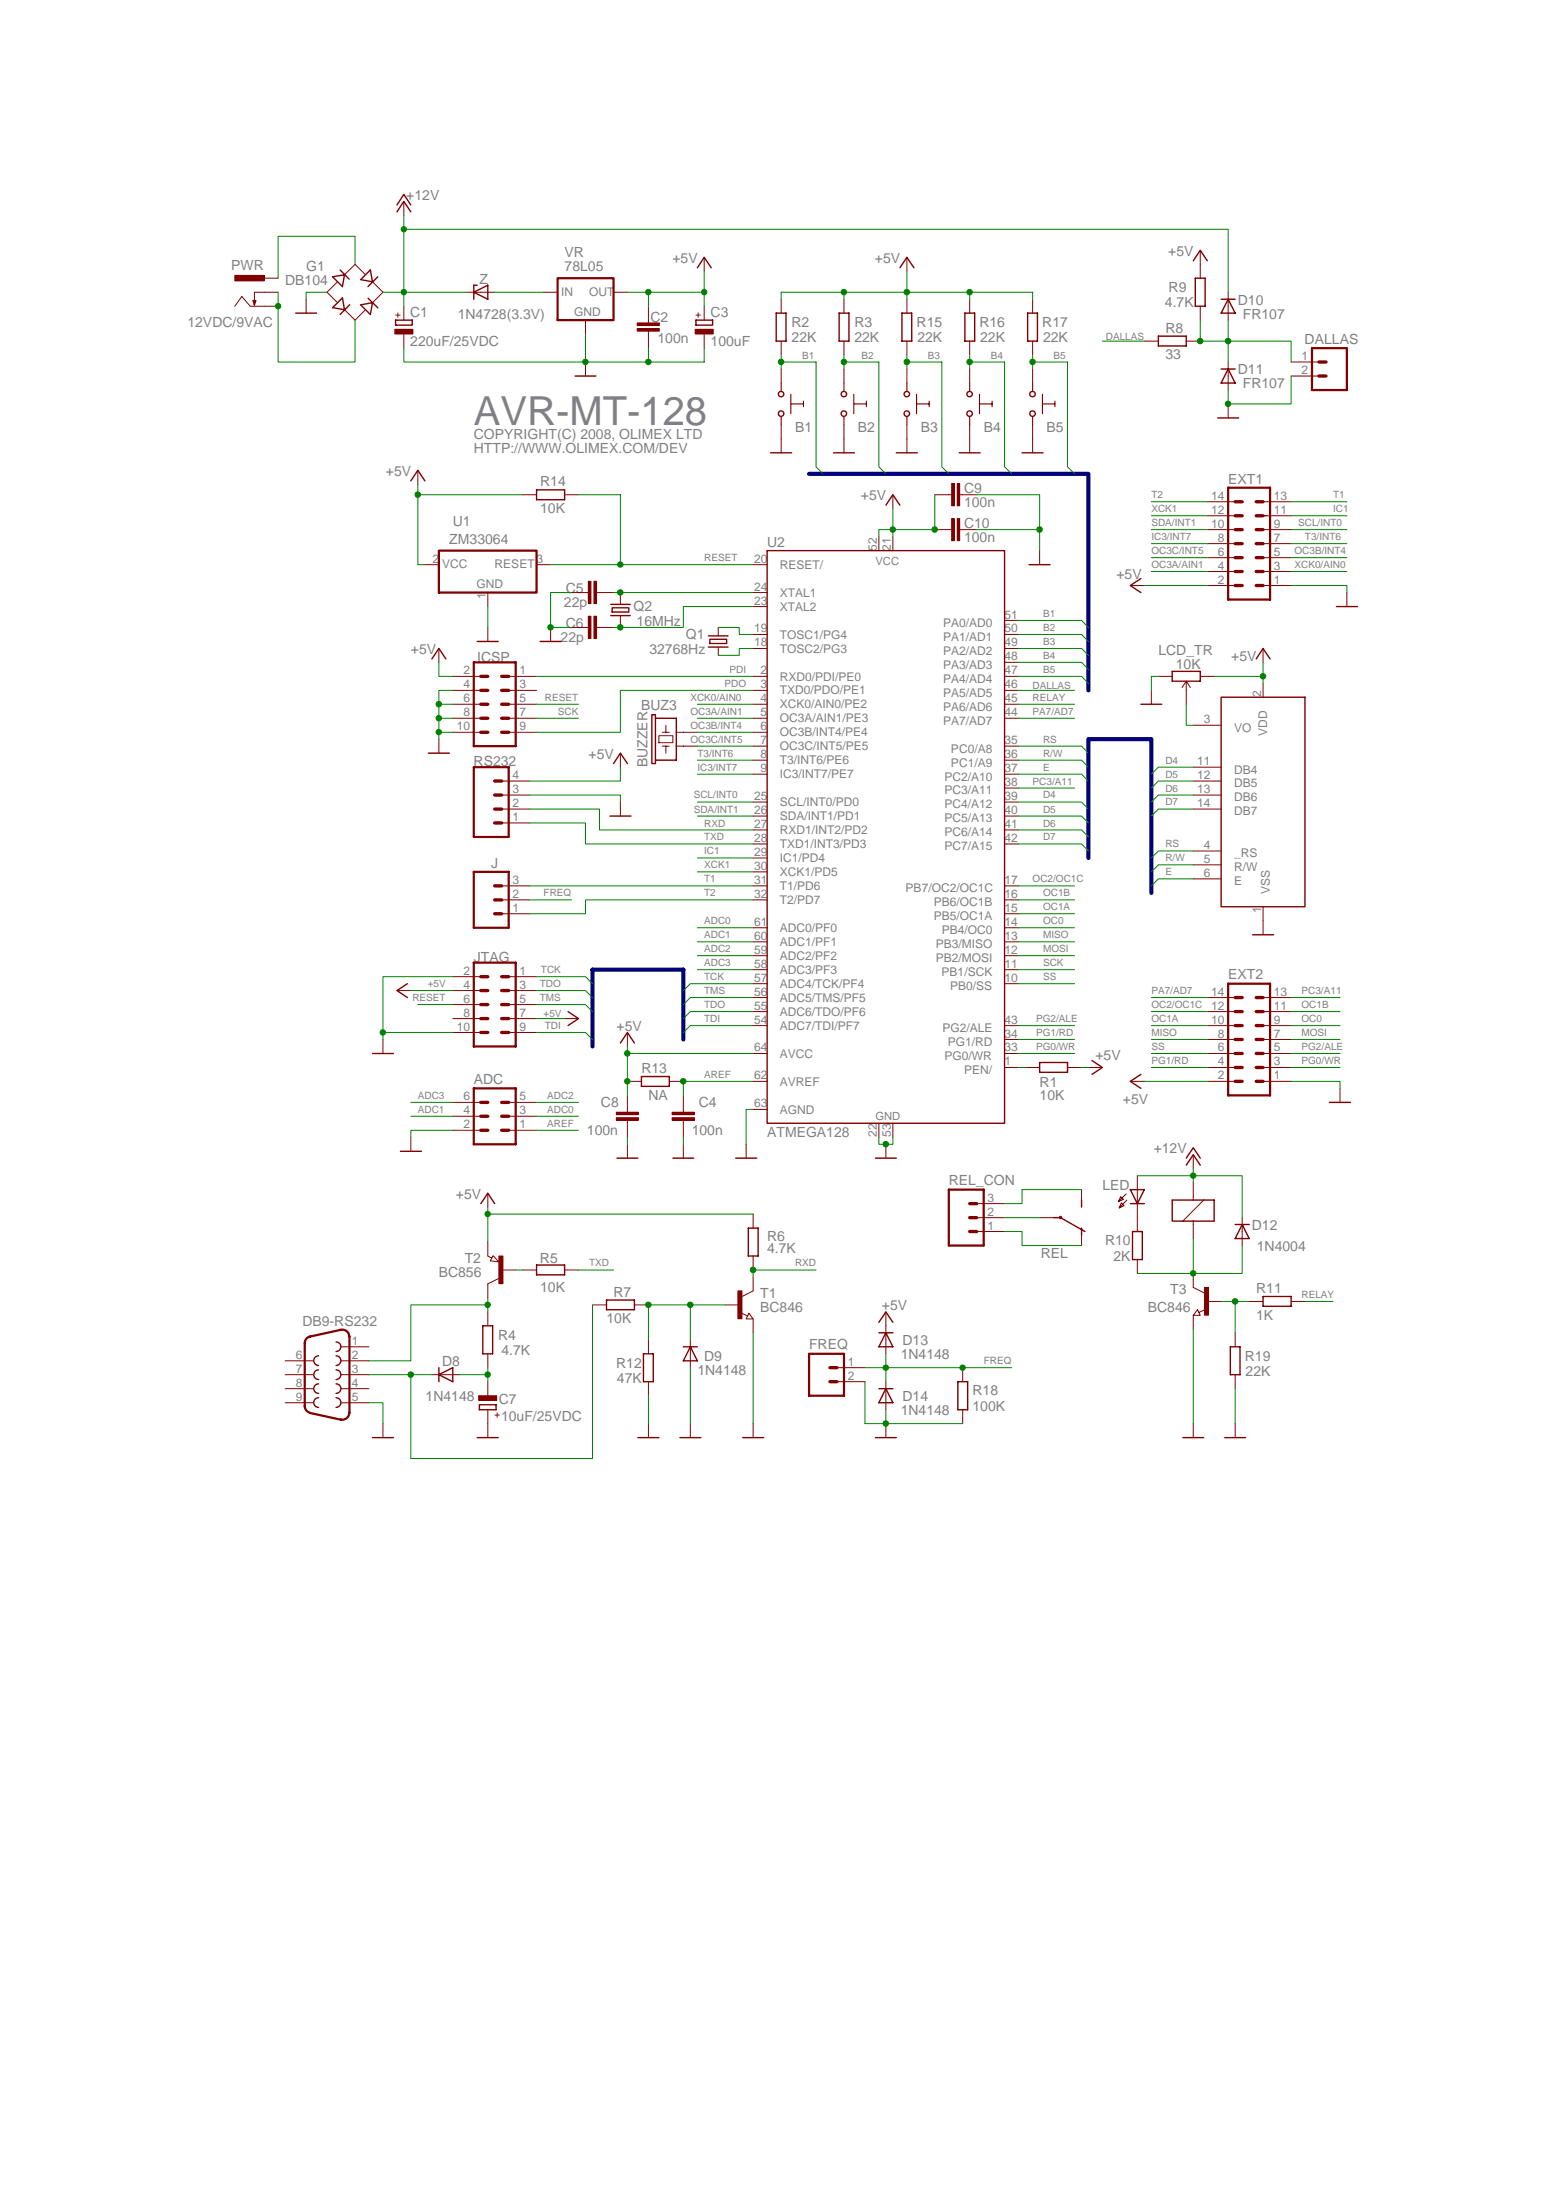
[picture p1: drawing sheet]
<svg xmlns="http://www.w3.org/2000/svg" width="210mm" height="297mm" viewBox="0 0 210 297" stroke-linecap="round" stroke-linejoin="round" font-family="sans-serif">
<g fill="none" stroke="#800000" stroke-width=".14">
<path d="M54.9 41.6v1.9M54.9 45.4v1.9M106.1 50.1v1.9M106.1 57.7v1.9M114.7 50.1v1.9M114.7 57.7v1.9M123.2 50.1v1.9M123.2 57.7v1.9M131.7 50.1v1.9M131.7 57.7v1.9M140.3 50.1v1.9M140.3 57.7v1.9"/>
<path d="M89.5 100h1.9v.9h-1.9zM90.5 98.6v.9h-.5M90.5 99.5h.4M91.9 99.5h2.8M90 101.4h.5v.9M90.5 101.4h.4M91.9 101.4h2.8M61.5 153.6h3.8M61.5 151.7h3.8M61.5 149.8h3.8M69.1 153.6h3.8M69.1 151.7h3.8"/>
<path d="M69.1 149.8h3.8"/>
</g>
<path d="M64.4 147.9h5.7v7.6h-5.7z" fill="none" stroke="#800000" stroke-width=".3"/>
<path d="M65.3 149.8h1M65.3 151.7h1M65.3 153.6h1M68.2 149.8h.9M68.2 151.7h.9M68.2 153.6h.9" fill="none" stroke="#800000" stroke-width=".45"/>
<g fill="none" stroke="#800000" stroke-width=".19">
<path d="M88.6 97.1h.4v.5h2.9v5.7h-2.9v.5h-.4zM89 97.6v5.7"/>
<circle cx="106.1" cy="56.2" r=".38"/>
<circle cx="106.1" cy="53.5" r=".37"/>
<circle cx="114.6" cy="56.2" r=".38"/>
<circle cx="114.7" cy="53.5" r=".37"/>
<circle cx="123.2" cy="56.2" r=".38"/>
<circle cx="123.2" cy="53.5" r=".37"/>
<circle cx="131.7" cy="56.2" r=".38"/>
<circle cx="131.7" cy="53.5" r=".37"/>
<circle cx="140.3" cy="56.2" r=".38"/>
<circle cx="140.3" cy="53.5" r=".37"/>
</g>
<g fill="none" stroke="#800000" stroke-width=".15">
<path d="M106.1 52v1.2M106.1 56.6v1.1M107.4 53.6v2.6M107.5 54.9h1.7M109.2 54.5v.8M114.7 52v1.2M114.7 56.6v1.1M116 53.6v2.6M116.1 54.9h1.6M117.7 54.5v.8M123.2 52v1.2M123.2 56.6v1.1"/>
<path d="M124.5 53.6v2.6M124.6 54.9h1.6M126.2 54.5v.8M131.7 52v1.2M131.7 56.6v1.1M133.1 53.6v2.6M133.2 54.9h1.6M134.8 54.5v.8M140.3 52v1.2M140.3 56.6v1.1M141.6 53.6v2.6M141.7 54.9h1.6"/>
<path d="M143.3 54.5v.8"/>
</g>
<path d="M53.7 44.8h2.4v.6h-2.4z" fill="#800000"/>
<path d="M53.6 44.7h2.5v.7h-2.5zM86.6 44.6h3v.4h-3zM86.6 43.9h3v.3h-3zM88.1 41.6v2.3M88.1 45v2.3M95.7 41.6v1.9M95.7 45.4v1.9" fill="none" stroke="#800000" stroke-width=".14"/>
<path d="M53.7 43.5h2.3v.7h-2.3z" fill="none" stroke="#800000" stroke-width=".19"/>
<path d="M86.6 44.8h3M86.6 44.1h3" fill="none" stroke="#800000" stroke-width=".34"/>
<path d="M94.5 44.8h2.4v.6h-2.4z" fill="#800000"/>
<g fill="none" stroke="#800000" stroke-width=".14">
<path d="M94.4 44.7h2.5v.7h-2.5zM79.9 79h.4v3h-.4zM80.7 79h.3v3h-.3zM77.7 80.5h2.2M77.7 85.3h2.2M79.9 83.7h.4v3.1h-.4zM80.7 83.7h.3v3.1h-.3zM81.1 80.5h2.3M81.1 85.3h2.3M91.3 151.9h3v.3h-3zM91.3 151.1h3v.4h-3zM92.8 148.8v2.3"/>
<path d="M92.8 152.3v2.2M66.3 187.7v2M66.3 191.6v1.8"/>
</g>
<path d="M94.6 43.5h2.2v.7h-2.2z" fill="none" stroke="#800000" stroke-width=".19"/>
<path d="M80.1 79v3M80.9 79v3M80.1 83.8v3M80.9 83.8v3M91.3 152.1h3" fill="none" stroke="#800000" stroke-width=".34"/>
<path d="M91.3 151.3h3" fill="none" stroke="#800000" stroke-width=".32"/>
<path d="M65 189.7h2.5v.6h-2.5z" fill="#800000"/>
<g fill="none" stroke="#800000" stroke-width=".14">
<path d="M35.9 37.8h1.9M35.9 39.7h1.9M45.8 38.4l-1.4 1.3 1.4 1.4M49.6 37.3l-1.4-1.4-1.4 1.4M50.6 38.3l1.4 1.4-1.4 1.4M54.9 27.4v1.9M95.7 35v1.9M123.2 35v1.9M163.1 34v1.9M166.9 39.7v3.8M35.9 41.6h1.9M41.6 40.7v1.8"/>
<path d="M46.8 42.1l1.4 1.4 1.4-1.3M79.5 49.2v1.9M106.1 59.6v1.9M114.7 59.6v1.9M123.2 59.6v1.9M131.7 59.6v1.9M140.3 59.6v1.9M166.9 49.2v3.8M166.9 54.9v1.9M175.4 49.2h3.8M175.4 51.1h3.8M56.8 63.9v1.9"/>
<path d="M121.3 67.2v1.9M127 67.2h2.3M127 72h2.3M129.3 65.7h.3v3h-.3zM129.3 70.5h.3v3h-.3zM130 65.7h.4v3h-.4zM130 70.5h.4v3h-.4zM130.4 67.2h2.3M130.4 72h2.3M141.2 74.8v1.9M153.6 79.6h1.9M164 72h3.8"/>
<path d="M164 79.6h3.8M164 77.7h3.8M164 75.8h3.8M164 73.9h3.8M164 70.1h3.8M164 68.2h3.8M171.6 72h3.8M171.6 79.6h3.8M171.6 77.7h3.8M171.6 75.8h3.8M171.6 73.9h3.8M171.6 70.1h3.8"/>
<path d="M171.6 68.2h3.8M59.6 88.1v1.9M61.5 91.9h3.8M61.5 93.8h3.8M61.5 95.7h3.8M61.5 97.6h3.8M61.5 99.5h3.8M66.3 85.3v1.9M69.1 91.9h3.8M69.1 93.8h3.8M69.1 95.7h3.8M69.1 97.6h3.8"/>
<path d="M69.1 99.5h3.8M74.8 85.3v1.9M156.4 93.8v1.9M157.4 91.9h1.9M160.6 93.4l.6-.8v3.1M161.2 92.6l.5 .8M162.1 98.6h3.8M163.1 91.9h1.9M171.6 88.1v1.9M171.6 92.9v1.8M183 80.5v1.9M59.6 100.4v1.9"/>
<path d="M84.3 102.3v1.9M84.3 109v1.9M162.1 104.2h3.8M162.1 106.1h3.8M162.1 108h3.8M162.1 109.9h3.8M162.1 119.4h3.8M162.1 117.5h3.8M162.1 115.6h3.8M53.9 134.6h1.9M61.5 132.7h3.8M61.5 134.6h3.8"/>
<path d="M61.5 136.5h3.8M61.5 138.4h3.8M68.2 124.2h3.8M68.2 122.3h3.8M68.2 120.4h3.8M69.1 132.7h3.8M69.1 134.6h3.8M69.1 136.5h3.8M69.1 138.4h3.8M76.7 138.4h1.9M164 139.4h3.8M164 137.5h3.8"/>
<path d="M164 135.6h3.8M171.6 139.4h3.8M171.6 137.5h3.8M171.6 135.6h3.8M171.6 123.2v3.8M52 141.2v2M55.8 154.5v1.9M61.5 140.3h3.8M69.1 140.3h3.8M83.7 151.9h3v.3h-3zM83.7 151.1h3v.4h-3zM85.2 140.3v1.9"/>
<path d="M85.2 148.8v2.3M85.2 152.3v2.2M85.2 155.5v1.9M92.8 155.5v1.9M101.4 155.5v1.9M120.4 155.5v1.9M147.9 145.1h1.9M153.6 146.9h1.9M154.5 159.8v5.7M162.1 156.9v1.9M164 146.9h3.8M164 145.1h3.8"/>
<path d="M164 143.2h3.8M164 141.2h3.8M171.6 146.9h3.8M171.6 145.1h3.8M171.6 143.2h3.8M171.6 141.2h3.8M182.1 147.9v1.9M66.3 162.1v1.9M120.4 178.3v5.7M152.3 163.4l.4 .4-.6 .3zM153 162.2l-1 1.1 .6-.3-.3-.4-.3 .7M153.1 163.1l-1 1"/>
<path d="M168.8 165.5v3.7M38.7 186.8h3.8M38.7 184.9h3.8M38.7 188.7h3.8M38.7 190.6h3.8M46.3 186.8h3.8M46.3 183h3.8M46.3 184.9h3.8M46.3 188.7h3.8M46.3 190.6h3.8M52 193.4v1.9M58.7 186.8h3.8"/>
<path d="M65 189.7h2.5v.6h-2.5zM66.3 193.4v1.9M88.1 193.4v1.9M93.8 182.1v3.7M93.8 193.4v1.9M102.3 193.4v1.9M113.7 185.8h3.8M113.7 187.7h3.8M120.4 187.7v3.9M120.4 193.4v1.9M162.1 193.4v1.9M167.8 193.4v1.9"/>
</g>
<g fill="none" stroke="#800000" stroke-width=".19">
<path d="M45.2 37.6l1.6-.3-.3 1.6zM46.2 36.7l1.2 1.2M50.3 36.7l.3 1.6-1.6-.3zM51.3 37.6l-1.3 1.3M53.9 28.8l1-1.4 .9 1.4M53.9 27.9l1-1.5 .9 1.5M94.7 36.4l1-1.4 .9 1.4M122.3 36.4l.9-1.4 1 1.4M162.1 35.4l1-1.4 .9 1.4M40.2 42.5h2.8M46.5 40.5l.3 1.6-1.6-.3zM47.5 41.4l-1.3 1.3"/>
<path d="M49 41.4l1.6-.3-.3 1.6zM50 40.5l1.3 1.3M78.1 51.1h2.9M165.4 56.8h2.9M165.9 40.7h1.9M165.9 50.1h1.9M166.9 40.7l.9 1.8h-1.9zM166.9 50.1l.9 1.9h-1.9zM55.8 65.3l1-1.4 .9 1.4M104.7 61.5h2.8M113.2 61.5h2.9M120.4 68.6l.9-1.4 1 1.4"/>
<path d="M121.8 61.5h2.8M130.3 61.5h2.9M138.9 61.5h2.8M139.8 76.7h2.9M155 78.6l-1.4 1 1.4 .9M58.7 89.5l.9-1.4 1 1.4M64.8 87.2h2.9M73.4 87.2h2.8M155 95.7h2.8M159.3 91.2h3.8v1.4h-3.8zM165.9 94.7h11.4v28.5h-11.4zM170.7 89.5l.9-1.4 1 1.4"/>
<path d="M181.6 82.4h2.8M58.2 102.3h2.8M82.9 110.9h2.8M83.4 103.8l.9-1.5 .9 1.5M55.4 133.7l-1.5 .9 1.5 1M77.2 137.5l1.4 .9-1.4 1M170.2 127h2.8M50.6 143.2h2.8M54.4 156.4h2.9M83.8 157.4h2.9M84.3 141.7l.9-1.4 1 1.4M91.4 157.4h2.9"/>
<path d="M99.9 157.4h2.9M118.9 157.4h2.9M148.4 144.1l1.4 1-1.4 .9M155 146l-1.4 .9 1.4 1M161.2 158.3l.9-1.4 1 1.4M161.2 157.4l.9-1.4 1 1.4M180.6 149.8h2.9M65.3 163.6l1-1.5 .9 1.5M119.4 179.7l1-1.4 .9 1.4M153.6 161.6h1.9l-1 2zM153.6 163.6h1.9M167.8 166.4h1.9"/>
<path d="M168.8 166.4l.9 1.9h-1.9zM43.3 184.2a.66 .66 0 0 0-.7 .7 .66 .66 0 0 0 .7 .6M43.3 188a.65 .65 0 0 0-.7 .7 .65 .65 0 0 0 .7 .6M43.3 186.1a.66 .66 0 0 0-.7 .7 .66 .66 0 0 0 .7 .7M43.3 189.9a.66 .66 0 0 0-.7 .7 .66 .66 0 0 0 .7 .6M45.7 184.2a.66 .66 0 0 1 .6 .7 .66 .66 0 0 1-.6 .6M45.7 182.4a.65 .65 0 0 1 .6 .6 .65 .65 0 0 1-.6 .6M45.7 186.1a.66 .66 0 0 1 .6 .7 .66 .66 0 0 1-.6 .7M45.7 188a.65 .65 0 0 1 .6 .7 .65 .65 0 0 1-.6 .6M45.7 189.9a.66 .66 0 0 1 .6 .7 .66 .66 0 0 1-.6 .6M50.6 195.3h2.8M59.6 186.8l1.9-1v1.9z"/>
<path d="M59.6 185.8v1.9M64.8 195.3h2.9M65.1 190.9h2.3v.7h-2.3zM86.7 195.3h2.8M92.4 195.3h2.8M92.8 183h1.9M93.8 183l.9 1.9h-1.9zM100.9 195.3h2.9M118.9 195.3h2.9M119.4 181.1h1.9M119.4 188.7h1.9M120.4 181.1l.9 1.9h-1.9z"/>
<path d="M120.4 188.7l.9 1.9h-1.9zM160.7 195.3h2.8M166.4 195.3h2.8"/>
</g>
<path d="M129.5 65.7v3M129.5 70.5v3M83.8 152.1h2.9" fill="none" stroke="#800000" stroke-width=".34"/>
<path d="M130.2 65.7v3M130.2 70.5v3M83.8 151.3h2.9" fill="none" stroke="#800000" stroke-width=".32"/>
<g fill="none" stroke="#800000" stroke-width=".3">
<path d="M178.2 47.3h4.8v5.7h-4.8zM166.9 66.3h5.7v15.2h-5.7zM64.4 90h5.7v11.4h-5.7zM64.4 118.5h4.7v7.6h-4.7zM64.4 130.8h5.7v11.4h-5.7zM166.9 133.7h5.7v15.1h-5.7zM41.4 191.1a.91 .91 0 0 0 .7 .9M42.1 181.6a.91 .91 0 0 0-.7 .9v8.6M42.1 192l4.2 .9M46.3 180.7a.95 .95 0 0 1 1.2 .9M46.3 180.7l-4.2 .9M47.5 192a.92 .92 0 0 1-1.2 .9"/>
<path d="M47.5 181.6v10.4M109.9 184h4.8v5.7h-4.8z"/>
</g>
<g fill="none" stroke="#800000" stroke-width=".45">
<path d="M179.2 51.1h.9M179.2 49.2h.9M167.8 72h1M167.8 73.9h1M167.8 75.8h1M167.8 77.7h1M167.8 79.6h1M167.8 70.1h1M167.8 68.2h1M170.7 72h.9M170.7 73.9h.9M170.7 75.8h.9"/>
<path d="M170.7 77.7h.9M170.7 79.6h.9M170.7 70.1h.9M170.7 68.2h.9M65.3 99.5h1M65.3 97.6h1M65.3 95.7h1M65.3 93.8h1M65.3 91.9h1M68.2 99.5h.9M68.2 97.6h.9M68.2 95.7h.9"/>
<path d="M68.2 93.8h.9M68.2 91.9h.9M65.3 138.4h1M65.3 136.5h1M65.3 134.6h1M65.3 132.7h1M67.2 120.4h1M67.2 122.3h1M67.2 124.2h1M68.2 138.4h.9M68.2 136.5h.9M68.2 134.6h.9"/>
<path d="M68.2 132.7h.9M167.8 139.4h1M167.8 137.5h1M167.8 135.6h1M170.7 139.4h.9M170.7 137.5h.9M170.7 135.6h.9M65.3 140.3h1M68.2 140.3h.9M167.8 141.2h1M167.8 143.2h1M167.8 145.1h1"/>
<path d="M167.8 146.9h1M170.7 141.2h.9M170.7 143.2h.9M170.7 145.1h.9M170.7 146.9h.9M112.8 187.7h.9M112.8 185.8h.9"/>
</g>
<path d="M31.9 37.4h4v.8h-4z" fill="#800000"/>
<g fill="none" stroke="#800000" stroke-width=".14">
<path d="M31.9 37.4h4v.8h-4zM35.9 39.7h-1.3v1.7M163.1 35.9v1.9M31.9 41.6l1-1.3 1.1 1.3h1.9M106.1 40.7v1.8M106.1 46.4v1.8M114.7 40.7v1.8M114.7 46.4v1.8M123.2 40.7v1.8M123.2 46.4v1.8M131.7 40.7v1.8M131.7 46.4v1.8"/>
<path d="M140.3 40.7v1.8M140.3 46.4v1.8M155.5 46.4h1.9M161.2 46.4h1.9M163.1 41.6v1.9M71 67.2h1.9M76.7 67.2h1.9M84.3 81v1.1M84.3 83.7v1.1M97.6 85.3v1.1M97.6 87.9v1.1M68.2 111.8h3.8"/>
<path d="M68.2 109.9h3.8M68.2 108h3.8M68.2 106.1h3.8M85.2 146.9h1.9M90.9 146.9h1.9M139.3 145.1h1.9M145 145.1h1.9M66.3 178.3v1.8M71 172.6h1.9M76.7 172.6h1.9M80.5 177.3h1.9M86.2 177.3h1.9"/>
<path d="M98.5 177.3h1.9M102.3 165v1.9M102.3 170.7v1.9M102.3 173.5v1.9M102.3 179.2v1.9M132.7 165.5h3.8M132.7 167.3h3.8M132.7 163.6h3.8M141.2 165.5h1.9M146.9 161.6v2M146.9 167.3v1.9M154.5 165.5v1.8"/>
<path d="M154.5 171.2v1.8M162.1 160.7v2.4M162.1 165.9v2.4M163.5 163.1l-2.8 2.8M169.7 176.8h1.9M175.4 176.8h1.9M66.3 184v1.8M88.1 182.1v1.9M88.1 187.7v2M130.8 185.8v1.9M130.8 191.6v1.8M167.8 181.1v1.9"/>
<path d="M167.8 186.8v1.9"/>
</g>
<g fill="none" stroke="#800000" stroke-width=".19">
<path d="M162.4 37.8h1.3v3.8h-1.3zM34.4 40.9h.4l-.2 .5zM105.5 42.5h1.3v3.9h-1.3zM114 42.5h1.3v3.9h-1.3zM122.5 42.5h1.4v3.9h-1.4zM131.1 42.5h1.3v3.9h-1.3zM139.6 42.5h1.3v3.9h-1.3zM157.4 45.7h3.8v1.3h-3.8zM72.9 66.6h3.8v1.3h-3.8zM83 82.1h2.6M83 83.7h2.6M83.2 82.6h2.2v.6h-2.2z"/>
<path d="M96.2 86.4h2.7M96.2 87.9h2.7M96.4 86.9h2.3v.5h-2.3zM87.1 146.3h3.8v1.3h-3.8zM141.2 144.4h3.8v1.3h-3.8zM72.9 171.9h3.8v1.3h-3.8zM82.4 176.7h3.8v1.3h-3.8zM101.7 166.9h1.3v3.8h-1.3zM143.1 165.5h1l3.3 1.8M146.9 163.1v.9M146.9 166.9v.9M153.9 167.3h1.3v3.9h-1.3z"/>
<path d="M159.3 163.1h5.7v2.8h-5.7zM171.6 176.2h3.8v1.3h-3.8zM65.6 180.1h1.3v3.9h-1.3zM87.4 184h1.4v3.7h-1.4zM130.1 187.7h1.4v3.9h-1.4zM167.2 183h1.3v3.8h-1.3z"/>
</g>
<path d="M64.4 104.2h4.7v9.5h-4.7zM128.9 161.6h4.7v7.6h-4.7zM144 165.4h.1v.1h-.1z" fill="none" stroke="#800000" stroke-width=".3"/>
<path d="M67.2 108h1M67.2 109.9h1M67.2 111.8h1M67.2 106.1h1M131.7 163.6h1M131.7 165.5h1M131.7 167.3h1" fill="none" stroke="#800000" stroke-width=".45"/>
<path d="M100.3 175.4h.5v3.8h-.5z" fill="#800000"/>
<path d="M66.3 168.8v1.9M66.3 174.5v1.9M68.2 172.6h1.9M100.2 175.4h.6v3.8h-.6zM100.6 178.4l1 .4M101.7 178.5l.6 .7h-.9zM102.3 175.4l-1.5 .8" fill="none" stroke="#800000" stroke-width=".14"/>
<path d="M67.8 170.7h.5v3.7h-.5z" fill="#800000"/>
<path d="M66.3 170.7l.5 .3M67 170.6l.8 .9-1.2-.2zM67.8 170.7h.5v3.7h-.5zM67.8 173.7l-1.5 .8M162.1 173v1.9M162.1 178.7v1.9M164 176.8h1.9" fill="none" stroke="#800000" stroke-width=".14"/>
<path d="M163.7 175h.5v3.7h-.5z" fill="#800000"/>
<g fill="none" stroke="#800000" stroke-width=".14">
<path d="M63.4 39.7h3.8M73.9 39.7h1.9M83.4 39.7h1.8M79.5 43.5v1.9M57.7 76.7h1.9M72.9 76.7h1.9M102.3 76.7h1.9M119.4 72.9v1.9M121.3 72.9v1.9M66.3 80.5v1.9M102.3 97.6h1.9M102.3 99.5h1.9"/>
<path d="M102.3 86.2h1.9M102.3 88.1h1.9M102.3 91.9h1.9M102.3 93.8h1.9M102.3 95.7h1.9M102.3 80.5h1.9M102.3 82.4h1.9M136.5 97.6h1.9M136.5 84.3h1.9M136.5 86.2h1.9M136.5 88.1h1.9M136.5 90h1.9"/>
<path d="M136.5 91.9h1.9M136.5 93.8h1.9M136.5 95.7h1.9M102.3 116.6h1.9M102.3 105.2h1.9M102.3 101.4h1.9M102.3 103.3h1.9M102.3 109h1.9M102.3 110.9h1.9M102.3 112.8h1.9M102.3 114.7h1.9M102.3 118.5h1.9"/>
<path d="M136.5 105.2h1.9M136.5 101.4h1.9M136.5 103.3h1.9M136.5 107.1h1.9M136.5 109h1.9M136.5 110.9h1.9M136.5 112.8h1.9M136.5 114.7h1.9M102.3 126.1h1.9M102.3 128h1.9M102.3 129.9h1.9M102.3 131.8h1.9"/>
<path d="M102.3 133.7h1.9M102.3 135.6h1.9M102.3 137.5h1.9M102.3 139.4h1.9M102.3 122.3h1.9M102.3 120.4h1.9M136.5 126.1h1.9M136.5 128h1.9M136.5 129.9h1.9M136.5 131.8h1.9M136.5 133.7h1.9M136.5 139.4h1.9"/>
<path d="M136.5 124.2h1.9M136.5 122.3h1.9M136.5 120.4h1.9M102.3 150.7h1.9M102.3 143.2h1.9M102.3 146.9h1.9M119.4 152.6v1.9M121.3 152.6v1.9M136.5 143.2h1.9M136.5 145.1h1.9M136.5 141.2h1.9M162.1 174.9l1.5 .8"/>
<path d="M162.7 178l.4 .7h-1zM163.6 174.9h.6v3.8h-.6zM163.8 177.9l-.9 .5"/>
</g>
<path d="M75.8 37.8h7.6v5.7h-7.6zM59.6 74.8h13.3v5.7h-13.3z" fill="none" stroke="#800000" stroke-width=".3"/>
<path d="M64.4 39.7l1.9-.9v1.9zM64.8 38.8h-.4v1.9M104.2 74.8h32.3v77.8h-32.3z" fill="none" stroke="#800000" stroke-width=".19"/>
<path d="M109.9 64.4h38v29.4M147.9 116.6v-16.2h8.5v20.9M92.8 141.2v-9.4h-12.3v10.4" fill="none" stroke="#000080" stroke-width=".57"/>
<g fill="#008000" stroke="#008000" stroke-width=".14">
<circle cx="88.1" cy="39.7" r=".38"/>
<circle cx="95.7" cy="39.7" r=".37"/>
<circle cx="66.2" cy="165" r=".37"/>
<circle cx="56.8" cy="67.2" r=".38"/>
<circle cx="85.2" cy="143.1" r=".38"/>
<circle cx="85.2" cy="146.9" r=".38"/>
<circle cx="171.6" cy="91.9" r=".38"/>
<circle cx="123.2" cy="39.7" r=".38"/>
<circle cx="114.6" cy="39.7" r=".38"/>
<circle cx="131.7" cy="39.7" r=".38"/>
<circle cx="121.3" cy="72" r=".38"/>
<circle cx="127" cy="72" r=".38"/>
<circle cx="162.1" cy="159.7" r=".37"/>
<circle cx="54.9" cy="39.7" r=".37"/>
<circle cx="54.9" cy="31.2" r=".36"/>
<circle cx="92.8" cy="146.9" r=".38"/>
<circle cx="106.1" cy="49.2" r=".38"/>
<circle cx="114.6" cy="49.2" r=".38"/>
<circle cx="123.2" cy="49.2" r=".38"/>
<circle cx="131.7" cy="49.2" r=".38"/>
<circle cx="140.3" cy="49.2" r=".38"/>
<circle cx="120.3" cy="185.8" r=".37"/>
<circle cx="130.8" cy="185.8" r=".37"/>
<circle cx="166.8" cy="54.9" r=".38"/>
<circle cx="74.8" cy="85.2" r=".38"/>
<circle cx="59.6" cy="95.7" r=".38"/>
<circle cx="59.6" cy="97.6" r=".38"/>
<circle cx="59.6" cy="99.5" r=".37"/>
<circle cx="120.3" cy="193.4" r=".38"/>
<circle cx="52" cy="140.3" r=".37"/>
<circle cx="120.3" cy="155.5" r=".38"/>
<circle cx="88.1" cy="49.2" r=".38"/>
<circle cx="79.5" cy="49.2" r=".38"/>
<circle cx="141.2" cy="72" r=".38"/>
<circle cx="84.3" cy="85.2" r=".38"/>
<circle cx="84.3" cy="80.5" r=".38"/>
<circle cx="37.8" cy="41.6" r=".37"/>
<circle cx="163.1" cy="46.3" r=".38"/>
<circle cx="166.8" cy="46.3" r=".38"/>
<circle cx="93.8" cy="177.3" r=".38"/>
<circle cx="88.1" cy="177.3" r=".38"/>
<circle cx="66.2" cy="177.3" r=".37"/>
<circle cx="66.2" cy="186.8" r=".37"/>
<circle cx="55.8" cy="186.8" r=".38"/>
<circle cx="167.8" cy="176.8" r=".38"/>
<circle cx="162.1" cy="173" r=".38"/>
<circle cx="84.3" cy="76.7" r=".37"/>
<circle cx="102.3" cy="172.6" r=".38"/>
</g>
<g fill="none" stroke="#008000" stroke-width=".14">
<path d="M37.8 39.7v9.5h10.4v-5.7M44.4 39.7h-2.8v1M48.2 35.9v-3.8h-10.4v5.7M52 39.7h11.4M54.9 31.2h112v8.5M54.9 29.3v12.3M67.2 39.7h6.7M85.2 39.7h2.9v1.9M88.1 39.7h7.6v1.9M95.7 36.9v2.8M114.7 39.7v1M123.2 36.9v3.8"/>
<path d="M131.7 39.7v1M54.9 47.3v1.9h24.6M79.5 45.4v3.8M88.1 47.3v1.9M95.7 47.3v1.9h-16.2M106.1 49.2h4.8v14.2l.9 1M106.1 40.7v-1h34.2v1M106.1 48.2v1.9M114.7 49.2h4.7v14.2l1 1M114.7 48.2v1.9M123.2 49.2h4.8v14.2l.9 1M123.2 48.2v1.9"/>
<path d="M131.7 49.2h4.8v14.2l.9 1M131.7 48.2v1.9M140.3 49.2h4.7v14.2l1 1M140.3 48.2v1.9M149.8 46.4h5.7M163.1 43.5v2.9h3.8v-2.9M166.9 49.2v-2.8h8.5v2.8M175.4 51.1v3.8h-8.5v-1.9M56.8 65.8v1.4M71 67.2h-14.2v9.5h.9M78.6 67.2h5.7v9.5h-9.5M84.3 76.7h18"/>
<path d="M119.4 72.9v-.9h1.9v.9M127 67.2v4.8h-5.7v-2.9M132.7 67.2h8.5v4.8h-8.5M141.2 72v2.8M155.5 79.6h8.5M156.4 72h7.6M156.4 70.1h7.6M156.4 73.9h7.6M156.4 77.7h7.6M156.4 75.8h7.6M156.4 68.2h7.6M175.4 79.6h7.6v.9"/>
<path d="M175.4 72h7.6M175.4 70.1h7.6M175.4 73.9h7.6M175.4 77.7h7.6M175.4 75.8h7.6M175.4 68.2h7.6M59.6 90v1.9h1.9M59.6 95.7h1.9M59.6 97.6h1.9M59.6 99.5h1.9M61.5 93.8h-1.9v6.6M66.3 82.4v2.9"/>
<path d="M72.9 95.7h5.7M72.9 97.6h5.7M72.9 91.9h29.4M77.7 80.5h-2.9v4.8h2.9M83.4 80.5h.9v.5M84.3 84.8v.5h-.9M84.3 80.5h18M94.7 95.7h7.6M94.7 97.6h7.6M94.7 99.5h7.6M97.6 85.3h2.8v.9h1.9M102.3 82.4h-9.5v2.9h-8.5"/>
<path d="M102.3 88.1h-1.9v.9h-2.8M102.3 93.8h-18v5.7h-11.4M138.4 84.3h8.5l1 1M138.4 86.2h8.5l1 1M138.4 88.1h8.5l1 .9M138.4 90h8.5l1 1M138.4 91.9h8.5l1 1M138.4 93.8h7.6M138.4 95.7h7.6M138.4 97.6h7.6M157.4 91.9h-1v1.9M161.2 95.7v2.9h.9"/>
<path d="M165 91.9h6.6v1M171.6 90v1.9M72 108h12.3v1M72 109.9h9.4v2.9h20.9M72 111.8h7.5v2.9h22.8M84.3 104.2v1.9h-12.3M94.7 116.6h7.6M94.7 105.2h7.6M94.7 101.4h7.6M94.7 109h7.6M94.7 110.9h7.6M94.7 103.3h7.6"/>
<path d="M94.7 118.5h7.6M138.4 109h8.5l1 .9M138.4 110.9h8.5l1 .9M138.4 112.8h8.5l1 .9M138.4 114.7h8.5l1 .9M138.4 105.2h8.5l1 .9M138.4 103.3h8.5l1 .9M138.4 101.4h8.5l1 .9M138.4 107.1h7.6M162.1 104.2h-4.7l-1 1M162.1 106.1h-4.7l-1 1M162.1 108h-4.7l-1 1"/>
<path d="M162.1 109.9h-4.7l-1 1M162.1 119.4h-4.7l-1 1M162.1 117.5h-4.7l-1 1M162.1 115.6h-4.7l-1 1M55.8 134.6h5.7M56.8 136.5h4.7M61.5 132.7h-9.5v8.5M72 122.3h5.7M72 120.4h30.3M72.9 132.7h6.6l1 1M72.9 134.6h6.6l1 1M72.9 136.5h6.6l1 1"/>
<path d="M72.9 138.4h3.8M94.7 126.1h7.6M94.7 128h7.6M94.7 129.9h7.6M94.7 131.8h7.6M102.3 122.3h-22.8v1.9h-7.5M102.3 133.7h-8.5l-1 .9M102.3 139.4h-8.5l-1 .9M102.3 137.5h-8.5l-1 .9M102.3 135.6h-8.5l-1 .9M138.4 126.1h7.6M138.4 128h7.6"/>
<path d="M138.4 129.9h7.6M138.4 131.8h7.6M138.4 122.3h7.6M138.4 139.4h7.6M138.4 124.2h7.6M138.4 120.4h7.6M138.4 133.7h7.6M156.4 139.4h7.6M156.4 137.5h7.6M156.4 135.6h7.6M175.4 139.4h6.7M175.4 137.5h6.7"/>
<path d="M175.4 135.6h6.7M52 140.3h9.5M55.8 151.7h5.7M55.8 149.8h5.7M61.5 153.6h-5.7v.9M72.9 140.3h6.6l1 .9M72.9 151.7h5.7M72.9 149.8h5.7M72.9 153.6h5.7M85.2 142.2v1h17.1M85.2 143.2v5.6M85.2 154.5v1"/>
<path d="M92.8 154.5v1M102.3 150.7h-.9v4.8M102.3 146.9h-9.5v1.9M119.4 154.5v1h1.9v-1M138.4 145.1h.9M138.4 141.2h7.6M138.4 143.2h7.6M146.9 145.1h1M154.5 159.8h14.3v5.7M155.5 146.9h8.5M156.4 145.1h7.6M156.4 141.2h7.6"/>
<path d="M156.4 143.2h7.6M162.1 158.8v1.9M175.4 146.9h6.7v1M175.4 145.1h6.7M175.4 141.2h6.7M175.4 143.2h6.7M66.3 177.3h-10.5v7.6h-5.7M66.3 165h36M66.3 164v4.8M66.3 176.4v1.9M70.1 172.6h.9M78.6 172.6h4.8"/>
<path d="M80.5 177.3v20.9h-24.7v-11.4M93.8 177.3v4.8M98.5 177.3h-10.4v4.8M110.9 172.6h-8.6v.9M136.5 167.3h2.4v1.9h8M136.5 165.5h4.7M146.9 161.6h-8v2h-2.4M154.5 173h7.6M162.1 168.3v4.7h6.7v-3.8M165.9 176.8h3.8M167.8 176.8v4.3M177.3 176.8h3.8"/>
<path d="M50.1 190.6h1.9v2.8M50.1 186.8h8.6M62.5 186.8h3.8M66.3 185.8v1.9M88.1 189.7v3.7M93.8 185.8v7.6M102.3 181.1v12.3M117.5 185.8h19.9M117.5 187.7v5.7h13.3M120.4 184v3.7M120.4 191.6v1.8M162.1 180.6v12.8"/>
<path d="M167.8 188.7v4.7"/>
</g>
<text font-size="5.4" fill="#808080" x="64.4" y="57.7">AVR-MT-128</text>
<g font-size="1.9" fill="#808080">
<text x="55.2" y="27.2">+12V</text>
<text x="76.7" y="35">VR</text>
<text x="91.4" y="35.7">+5V</text>
<text x="118.9" y="35.7">+5V</text>
<text x="158.7" y="34.8">+5V</text>
<text x="31.4" y="36.7">PWR</text>
<text x="38.7" y="38.8">DB104</text>
<text x="41.6" y="36.9">G1</text>
<text x="65.1" y="38.5">Z</text>
<text x="76.7" y="36.9">78L05</text>
<text x="158.3" y="41.8">4.7K</text>
<text x="158.8" y="39.7">R9</text>
<text x="168.2" y="41.4">D10</text>
<text x="25.5" y="44.4">12VDC/9VAC</text>
<text x="55.7" y="46.9">220uF/25VDC</text>
<text x="55.7" y="43.1">C1</text>
<text x="62.2" y="43.3">1N4728(3.3V)</text>
<text x="88.4" y="43.7">C2</text>
<text x="89.3" y="46.5">100n</text>
<text x="96.5" y="46.9">100uF</text>
<text x="96.5" y="43.1">C3</text>
<text x="107.5" y="44.4">R2</text>
<text x="107.5" y="46.5">22K</text>
<text x="116.1" y="44.4">R3</text>
<text x="116.1" y="46.5">22K</text>
<text x="124.5" y="44.4">R15</text>
<text x="124.6" y="46.5">22K</text>
<text x="133.1" y="44.4">R16</text>
<text x="133.2" y="46.5">22K</text>
<text x="141.6" y="44.4">R17</text>
<text x="141.7" y="46.5">22K</text>
<text x="158.3" y="45.2">R8</text>
<text x="168.8" y="43.3">FR107</text>
<text x="177.2" y="46.7">DALLAS</text>
<text x="158.3" y="48.8">33</text>
<text x="168.2" y="50.9">D11</text>
<text x="168.8" y="52.8">FR107</text>
<text x="64.4" y="59.6">COPYRIGHT(C) 2008, OLIMEX LTD</text>
<text x="108" y="58.7">B1</text>
<text x="116.6" y="58.7">B2</text>
<text x="125.1" y="58.7">B3</text>
<text x="133.6" y="58.7">B4</text>
<text x="142.2" y="58.7">B5</text>
<text x="52.4" y="64.6">+5V</text>
<text x="64.4" y="61.5">HTTP://WWW.OLIMEX.COM/DEV</text>
<text x="166.9" y="65.7">EXT1</text>
<text x="61.5" y="71.5">U1</text>
<text x="73.4" y="66.1">R14</text>
<text x="73.4" y="69.7">10K</text>
<text x="117" y="68">+5V</text>
<text x="131" y="67">C9</text>
<text x="131" y="71.7">C10</text>
<text x="131" y="68.8">100n</text>
<text x="61" y="73.9">ZM33064</text>
<text x="104.2" y="74.3">U2</text>
<text x="131" y="73.6">100n</text>
<text x="76.6" y="82.5">22p</text>
<text x="76.9" y="80.6">C5</text>
<text x="86.1" y="83">Q2</text>
<text x="151.7" y="78.6">+5V</text>
<text x="55.8" y="88.9">+5V</text>
<text x="64.8" y="89.9">ICSP</text>
<text x="76.2" y="87.2">22p</text>
<text x="76.9" y="85.3">C6</text>
<text x="86.5" y="85">16MHz</text>
<text x="88.2" y="88.9">32768Hz</text>
<text x="93.2" y="86.8">Q1</text>
<text x="157.4" y="89.1">LCD_TR</text>
<text x="167.3" y="89.8">+5V</text>
<text x="159.7" y="91">10K</text>
<text x="87.1" y="96.4">BUZ3</text>
<text x="64.3" y="104.1">RS232</text>
<text x="80" y="103.1">+5V</text>
<text x="87.9" y="104.3" transform="rotate(-90 87.9 104.3)">BUZZER</text>
<text x="66.7" y="117.9">J</text>
<text x="64.4" y="130.7">JTAG</text>
<text x="166.9" y="133.1">EXT2</text>
<text x="83.8" y="140.1">+5V</text>
<text x="64.4" y="147.3">ADC</text>
<text x="87.1" y="145.8">R13</text>
<text x="88.1" y="149.4">NA</text>
<text x="141.2" y="149.4">10K</text>
<text x="141.2" y="147.7">R1</text>
<text x="148.8" y="144.1">+5V</text>
<text x="79.7" y="154.3">100n</text>
<text x="81.6" y="150.5">C8</text>
<text x="94" y="154.3">100n</text>
<text x="94.9" y="150.5">C4</text>
<text x="104.2" y="154.5">ATMEGA128</text>
<text x="152.6" y="150.1">+5V</text>
<text x="128.9" y="161.1">REL_CON</text>
<text x="149.8" y="161.6">LED</text>
<text x="156.7" y="156.7">+12V</text>
<text x="61.9" y="162.9">+5V</text>
<text x="170.1" y="167.1">D12</text>
<text x="59.6" y="173.5">BC856</text>
<text x="63.1" y="171.6">T2</text>
<text x="73.4" y="171.6">R5</text>
<text x="104.2" y="168.6">R6</text>
<text x="104.2" y="170.3">4.7K</text>
<text x="141.4" y="170.9">REL</text>
<text x="150.1" y="169.2">R10</text>
<text x="151.3" y="171.3">2K</text>
<text x="170.8" y="170">1N4004</text>
<text x="73.4" y="175.6">10K</text>
<text x="82.4" y="179.8">10K</text>
<text x="83.4" y="176.2">R7</text>
<text x="103.3" y="176.4">T1</text>
<text x="103.3" y="178.3">BC846</text>
<text x="119.8" y="178.1">+5V</text>
<text x="155.9" y="178.3">BC846</text>
<text x="159" y="175.9">T3</text>
<text x="170.7" y="175.7">R11</text>
<text x="170.7" y="179.3">1K</text>
<text x="41.1" y="180.1">DB9-RS232</text>
<text x="60.1" y="185.6">D8</text>
<text x="67.7" y="182">R4</text>
<text x="68.1" y="184.1">4.7K</text>
<text x="83.7" y="185.8">R12</text>
<text x="95.7" y="184.9">D9</text>
<text x="109.9" y="183.4">FREQ</text>
<text x="122.4" y="184.7">1N4148</text>
<text x="122.6" y="182.8">D13</text>
<text x="169.1" y="184.9">R19</text>
<text x="57.8" y="190.4">1N4148</text>
<text x="67.8" y="190.8">C7</text>
<text x="83.8" y="187.9">47K</text>
<text x="94.7" y="186.8">1N4148</text>
<text x="122.6" y="190.4">D14</text>
<text x="132.1" y="189.6">R18</text>
<text x="132.1" y="191.7">100K</text>
<text x="169.2" y="187">22K</text>
<text x="68.1" y="193.1">10uF/25VDC</text>
<text x="122.4" y="192.3">1N4148</text>
</g>
<g font-size="1.6" fill="#808080">
<text x="76.2" y="40.2">IN</text>
<text x="80" y="40.2">OUT</text>
<text x="78" y="42.9">GND</text>
<text x="176.8" y="48.9">1</text>
<text x="176.8" y="50.8">2</text>
<text x="164.5" y="71.7">10</text>
<text x="164.5" y="69.8">12</text>
<text x="164.5" y="67.9">14</text>
<text x="173.1" y="71.7">9</text>
<text x="173.1" y="69.8">11</text>
<text x="173.1" y="67.9">13</text>
<text x="58.7" y="76.5">2</text>
<text x="60.1" y="77.2">VCC</text>
<text x="67.2" y="77.2">RESET</text>
<text x="72.9" y="76.5">3</text>
<text x="102.4" y="76.5">20</text>
<text x="106" y="77.3">RESET/</text>
<text x="119.1" y="74.8" transform="rotate(-90 119.1 74.8)">52</text>
<text x="121" y="74.8" transform="rotate(-90 121 74.8)">21</text>
<text x="165.4" y="77.4">4</text>
<text x="165.4" y="75.5">6</text>
<text x="165.4" y="73.6">8</text>
<text x="173.1" y="77.4">3</text>
<text x="173.1" y="75.5">5</text>
<text x="173.1" y="73.6">7</text>
<text x="64.7" y="79.9">GND</text>
<text x="66" y="81.4" transform="rotate(-90 66 81.4)">1</text>
<text x="102.4" y="80.2">24</text>
<text x="102.4" y="82.1">23</text>
<text x="106" y="81.1">XTAL1</text>
<text x="106" y="83">XTAL2</text>
<text x="165.4" y="79.3">2</text>
<text x="173.1" y="79.3">1</text>
<text x="102.4" y="85.9">19</text>
<text x="102.4" y="87.8">18</text>
<text x="106" y="86.8">TOSC1/PG4</text>
<text x="106" y="88.7">TOSC2/PG3</text>
<text x="128.1" y="85.2">PA0/AD0</text>
<text x="128.1" y="87.1">PA1/AD1</text>
<text x="128.1" y="89">PA2/AD2</text>
<text x="136.5" y="84.1">51</text>
<text x="136.5" y="85.9">50</text>
<text x="136.5" y="87.8">49</text>
<text x="136.5" y="89.7">48</text>
<text x="62.9" y="91.6">2</text>
<text x="62.9" y="93.5">4</text>
<text x="62.9" y="95.4">6</text>
<text x="70.6" y="91.6">1</text>
<text x="70.6" y="93.5">3</text>
<text x="70.6" y="95.4">5</text>
<text x="103.3" y="91.6">2</text>
<text x="103.3" y="93.5">3</text>
<text x="103.3" y="95.4">4</text>
<text x="106" y="92.5">RXD0/PDI/PE0</text>
<text x="106" y="94.4">TXD0/PDO/PE1</text>
<text x="128.1" y="90.9">PA3/AD3</text>
<text x="128.1" y="92.8">PA4/AD4</text>
<text x="128.1" y="94.7">PA5/AD5</text>
<text x="136.5" y="91.6">47</text>
<text x="136.5" y="93.5">46</text>
<text x="136.5" y="95.4">45</text>
<text x="171.3" y="94.7" transform="rotate(-90 171.3 94.7)">2</text>
<text x="62.1" y="99.2">10</text>
<text x="62.9" y="97.3">8</text>
<text x="70.6" y="97.3">7</text>
<text x="70.6" y="99.2">9</text>
<text x="103.3" y="97.3">5</text>
<text x="103.3" y="99.2">6</text>
<text x="103.3" y="101.1">7</text>
<text x="106" y="98.2">OC3A/AIN1/PE3</text>
<text x="106" y="100.1">OC3B/INT4/PE4</text>
<text x="106" y="102">OC3C/INT5/PE5</text>
<text x="106" y="96.3">XCK0/AIN0/PE2</text>
<text x="128.1" y="96.6">PA6/AD6</text>
<text x="128.1" y="98.5">PA7/AD7</text>
<text x="136.5" y="97.3">44</text>
<text x="136.5" y="101.1">35</text>
<text x="163.5" y="98.3">3</text>
<text x="167.7" y="99.4">VO</text>
<text x="172.2" y="99.9" transform="rotate(-90 172.2 99.9)">VDD</text>
<text x="69.6" y="107.8">3</text>
<text x="69.6" y="105.9">4</text>
<text x="103.3" y="104.9">9</text>
<text x="103.3" y="103">8</text>
<text x="106" y="105.7">IC3/INT7/PE7</text>
<text x="106" y="103.9">T3/INT6/PE6</text>
<text x="128.3" y="106.1">PC2/A10</text>
<text x="128.3" y="108">PC3/A11</text>
<text x="129.2" y="102.3">PC0/A8</text>
<text x="129.2" y="104.2">PC1/A9</text>
<text x="136.5" y="103">36</text>
<text x="136.5" y="104.9">37</text>
<text x="136.5" y="106.8">38</text>
<text x="162.6" y="104">11</text>
<text x="162.6" y="105.9">12</text>
<text x="162.6" y="107.8">13</text>
<text x="167.7" y="105.1">DB4</text>
<text x="167.7" y="107">DB5</text>
<text x="69.6" y="111.6">1</text>
<text x="69.6" y="109.7">2</text>
<text x="102.4" y="112.5">27</text>
<text x="102.4" y="108.7">25</text>
<text x="102.4" y="110.6">26</text>
<text x="106" y="113.3">RXD1/INT2/PD2</text>
<text x="106" y="109.6">SCL/INT0/PD0</text>
<text x="106" y="111.4">SDA/INT1/PD1</text>
<text x="128.3" y="109.9">PC4/A12</text>
<text x="128.3" y="111.8">PC5/A13</text>
<text x="128.3" y="113.6">PC6/A14</text>
<text x="136.5" y="108.7">39</text>
<text x="136.5" y="110.6">40</text>
<text x="136.5" y="112.5">41</text>
<text x="162.6" y="109.7">14</text>
<text x="167.7" y="108.9">DB6</text>
<text x="167.7" y="110.8">DB7</text>
<text x="102.4" y="116.3">29</text>
<text x="102.4" y="118.2">30</text>
<text x="102.4" y="114.4">28</text>
<text x="106" y="117.1">IC1/PD4</text>
<text x="106" y="115.3">TXD1/INT3/PD3</text>
<text x="106" y="119">XCK1/PD5</text>
<text x="128.3" y="115.5">PC7/A15</text>
<text x="136.5" y="114.4">42</text>
<text x="163.5" y="119.2">6</text>
<text x="163.5" y="117.3">5</text>
<text x="163.5" y="115.4">4</text>
<text x="167.7" y="118.4">R/W</text>
<text x="167.7" y="116.5">_RS</text>
<text x="69.6" y="123.9">1</text>
<text x="69.6" y="122">2</text>
<text x="69.6" y="120.1">3</text>
<text x="102.4" y="125.8">61</text>
<text x="102.4" y="120.1">31</text>
<text x="102.4" y="122">32</text>
<text x="106" y="120.9">T1/PD6</text>
<text x="106" y="122.8">T2/PD7</text>
<text x="123" y="121.2">PB7/OC2/OC1C</text>
<text x="126.9" y="125">PB5/OC1A</text>
<text x="126.9" y="123.1">PB6/OC1B</text>
<text x="136.5" y="125.8">14</text>
<text x="136.5" y="123.9">15</text>
<text x="136.5" y="122">16</text>
<text x="136.5" y="120.1">17</text>
<text x="167.7" y="120.3">E</text>
<text x="171.3" y="124.1" transform="rotate(-90 171.3 124.1)">1</text>
<text x="172.5" y="121.5" transform="rotate(-90 172.5 121.5)">VSS</text>
<text x="102.4" y="127.7">60</text>
<text x="102.4" y="129.6">59</text>
<text x="102.4" y="131.5">58</text>
<text x="106" y="126.6">ADC0/PF0</text>
<text x="106" y="128.5">ADC1/PF1</text>
<text x="106" y="130.4">ADC2/PF2</text>
<text x="127.1" y="130.7">PB2/MOSI</text>
<text x="127.1" y="128.8">PB3/MISO</text>
<text x="128" y="126.9">PB4/OC0</text>
<text x="136.5" y="131.5">11</text>
<text x="136.5" y="129.6">12</text>
<text x="136.5" y="127.7">13</text>
<text x="62.9" y="132.4">2</text>
<text x="62.9" y="134.3">4</text>
<text x="62.9" y="136.2">6</text>
<text x="70.6" y="132.4">1</text>
<text x="70.6" y="134.3">3</text>
<text x="70.6" y="136.2">5</text>
<text x="102.4" y="133.4">57</text>
<text x="102.4" y="135.3">56</text>
<text x="102.4" y="137.2">55</text>
<text x="106" y="132.3">ADC3/PF3</text>
<text x="106" y="134.2">ADC4/TCK/PF4</text>
<text x="106" y="136.1">ADC5/TMS/PF5</text>
<text x="127.9" y="132.6">PB1/SCK</text>
<text x="129.1" y="134.5">PB0/SS</text>
<text x="136.5" y="133.4">10</text>
<text x="164.5" y="137.2">12</text>
<text x="164.5" y="135.3">14</text>
<text x="173.1" y="137.2">11</text>
<text x="173.1" y="135.3">13</text>
<text x="62.1" y="140">10</text>
<text x="62.9" y="138.1">8</text>
<text x="70.6" y="138.1">7</text>
<text x="70.6" y="140">9</text>
<text x="102.4" y="139.1">54</text>
<text x="102.4" y="142.9">64</text>
<text x="106" y="138">ADC6/TDO/PF6</text>
<text x="106" y="139.9">ADC7/TDI/PF7</text>
<text x="106" y="143.7">AVCC</text>
<text x="128" y="140.2">PG2/ALE</text>
<text x="128.8" y="142.1">PG1/RD</text>
<text x="136.5" y="142.9">33</text>
<text x="136.5" y="141">34</text>
<text x="136.5" y="139.1">43</text>
<text x="164.5" y="139.1">10</text>
<text x="165.4" y="142.9">6</text>
<text x="165.4" y="141">8</text>
<text x="173.1" y="142.9">5</text>
<text x="173.1" y="141">7</text>
<text x="173.1" y="139.1">9</text>
<text x="62.9" y="149.5">6</text>
<text x="70.6" y="149.5">5</text>
<text x="102.4" y="146.7">62</text>
<text x="106" y="147.5">AVREF</text>
<text x="128.3" y="144">PG0/WR</text>
<text x="131" y="145.9">PEN/</text>
<text x="136.5" y="144.8">1</text>
<text x="165.4" y="146.7">2</text>
<text x="165.4" y="144.8">4</text>
<text x="173.1" y="146.7">1</text>
<text x="173.1" y="144.8">3</text>
<text x="62.9" y="153.3">2</text>
<text x="62.9" y="151.4">4</text>
<text x="70.6" y="153.3">1</text>
<text x="70.6" y="151.4">3</text>
<text x="102.4" y="150.5">63</text>
<text x="106" y="151.3">AGND</text>
<text x="119.1" y="154.5" transform="rotate(-90 119.1 154.5)">22</text>
<text x="121" y="154.5" transform="rotate(-90 121 154.5)">53</text>
<text x="134.2" y="167.1">1</text>
<text x="134.2" y="165.2">2</text>
<text x="134.2" y="163.3">3</text>
<text x="40.2" y="184.6">6</text>
<text x="47.8" y="182.7">1</text>
<text x="47.8" y="184.6">2</text>
<text x="115.2" y="185.6">1</text>
<text x="40.2" y="186.5">7</text>
<text x="40.2" y="188.4">8</text>
<text x="40.2" y="190.3">9</text>
<text x="47.8" y="186.5">3</text>
<text x="47.8" y="188.4">4</text>
<text x="47.8" y="190.3">5</text>
<text x="115.2" y="187.5">2</text>
</g>
<g font-size="1.5" fill="#808080">
<text x="118.9" y="76.7">VCC</text>
<text x="118.9" y="152.2">GND</text>
</g>
<g font-size="1.4" fill="#800000">
<text x="54.4" y="43.2" transform="rotate(-90 54.4 43.2)">+</text>
<text x="95.2" y="43.2" transform="rotate(-90 95.2 43.2)">+</text>
<text x="68" y="192.7" transform="rotate(-90 68 192.7)">+</text>
</g>
<g font-size="1.4" fill="#808080">
<text x="150.2" y="46.2">DALLAS</text>
<text x="109" y="48.7">B1</text>
<text x="117" y="48.7">B2</text>
<text x="126" y="48.7">B3</text>
<text x="134.6" y="48.7">B4</text>
<text x="143.1" y="48.7">B5</text>
<text x="156.4" y="69.6">XCK1</text>
<text x="156.4" y="71.5">SDA/INT1</text>
<text x="156.4" y="67.7">T2</text>
<text x="176.4" y="71.5">SCL/INT0</text>
<text x="181.1" y="69.6">IC1</text>
<text x="181.1" y="67.7">T1</text>
<text x="95.7" y="76.2">RESET</text>
<text x="156.4" y="73.4">IC3/INT7</text>
<text x="156.4" y="77.2">OC3A/AIN1</text>
<text x="156.4" y="75.3">OC3C/INT5</text>
<text x="175.9" y="77.2">XCK0/AIN0</text>
<text x="175.9" y="75.3">OC3B/INT4</text>
<text x="177.3" y="73.4">T3/INT6</text>
<text x="141.7" y="83.8">B1</text>
<text x="141.7" y="85.7">B2</text>
<text x="141.7" y="87.6">B3</text>
<text x="141.7" y="89.5">B4</text>
<text x="74" y="95.2">RESET</text>
<text x="93.8" y="95.2">XCK0/AIN0</text>
<text x="98.4" y="93.3">PDO</text>
<text x="99.1" y="91.4">PDI</text>
<text x="140.3" y="93.6">DALLAS</text>
<text x="140.3" y="95.2">RELAY</text>
<text x="141.7" y="91.4">B5</text>
<text x="75.8" y="97.1">SCK</text>
<text x="93.8" y="97.1">OC3A/AIN1</text>
<text x="93.8" y="99">OC3B/INT4</text>
<text x="93.8" y="100.9">OC3C/INT5</text>
<text x="140.3" y="97.1">PA7/AD7</text>
<text x="141.7" y="100.9">RS</text>
<text x="94.7" y="104.7">IC3/INT7</text>
<text x="94.7" y="102.8">T3/INT6</text>
<text x="140.3" y="106.6">PC3/A11</text>
<text x="141.7" y="104.7">E</text>
<text x="141.7" y="102.8">R/W</text>
<text x="158.3" y="103.8">D4</text>
<text x="158.3" y="105.7">D5</text>
<text x="158.3" y="107.6">D6</text>
<text x="94.3" y="108.5">SCL/INT0</text>
<text x="94.3" y="110.4">SDA/INT1</text>
<text x="95.7" y="112.3">RXD</text>
<text x="141.7" y="108.5">D4</text>
<text x="141.7" y="110.4">D5</text>
<text x="141.7" y="112.3">D6</text>
<text x="158.3" y="109.5">D7</text>
<text x="95.7" y="114.2">TXD</text>
<text x="95.7" y="118">XCK1</text>
<text x="95.7" y="116.1">IC1</text>
<text x="95.7" y="119.9">T1</text>
<text x="140.3" y="119.9">OC2/OC1C</text>
<text x="141.7" y="114.2">D7</text>
<text x="158.3" y="119">E</text>
<text x="158.3" y="117.1">R/W</text>
<text x="158.3" y="115.1">RS</text>
<text x="73.9" y="121.8">FREQ</text>
<text x="95.7" y="125.6">ADC0</text>
<text x="95.7" y="121.8">T2</text>
<text x="141.7" y="125.6">OC0</text>
<text x="141.7" y="123.7">OC1A</text>
<text x="141.7" y="121.8">OC1B</text>
<text x="95.7" y="127.5">ADC1</text>
<text x="95.7" y="129.4">ADC2</text>
<text x="95.7" y="131.3">ADC3</text>
<text x="141.7" y="127.5">MISO</text>
<text x="141.7" y="129.4">MOSI</text>
<text x="141.7" y="131.3">SCK</text>
<text x="56" y="136">RESET</text>
<text x="58.1" y="134.1">+5V</text>
<text x="73.3" y="134.1">TDO</text>
<text x="73.3" y="136">TMS</text>
<text x="73.5" y="132.2">TCK</text>
<text x="95.7" y="133.2">TCK</text>
<text x="95.7" y="137">TDO</text>
<text x="95.7" y="135.1">TMS</text>
<text x="141.7" y="133.2">SS</text>
<text x="156.4" y="137">OC2/OC1C</text>
<text x="156.4" y="135.1">PA7/AD7</text>
<text x="176.8" y="137">OC1B</text>
<text x="176.8" y="135.1">PC3/A11</text>
<text x="73.9" y="138.2">+5V</text>
<text x="74" y="139.8">TDI</text>
<text x="95.7" y="138.9">TDI</text>
<text x="140.8" y="142.7">PG0/WR</text>
<text x="140.8" y="140.8">PG1/RD</text>
<text x="140.8" y="138.9">PG2/ALE</text>
<text x="156.4" y="140.8">MISO</text>
<text x="156.4" y="138.9">OC1A</text>
<text x="156.4" y="142.7">SS</text>
<text x="176.8" y="140.8">MOSI</text>
<text x="176.8" y="138.9">OC0</text>
<text x="176.8" y="142.7">PG2/ALE</text>
<text x="56.8" y="149.3">ADC3</text>
<text x="74.3" y="149.3">ADC2</text>
<text x="95.7" y="146.5">AREF</text>
<text x="156.4" y="144.6">PG1/RD</text>
<text x="176.8" y="144.6">PG0/WR</text>
<text x="56.8" y="151.2">ADC1</text>
<text x="74.3" y="151.2">ADC0</text>
<text x="74.3" y="153.1">AREF</text>
<text x="80" y="172.1">TXD</text>
<text x="108" y="172.1">RXD</text>
<text x="176.8" y="176.4">RELAY</text>
<text x="133.6" y="185.4">FREQ</text>
</g>
</svg>
